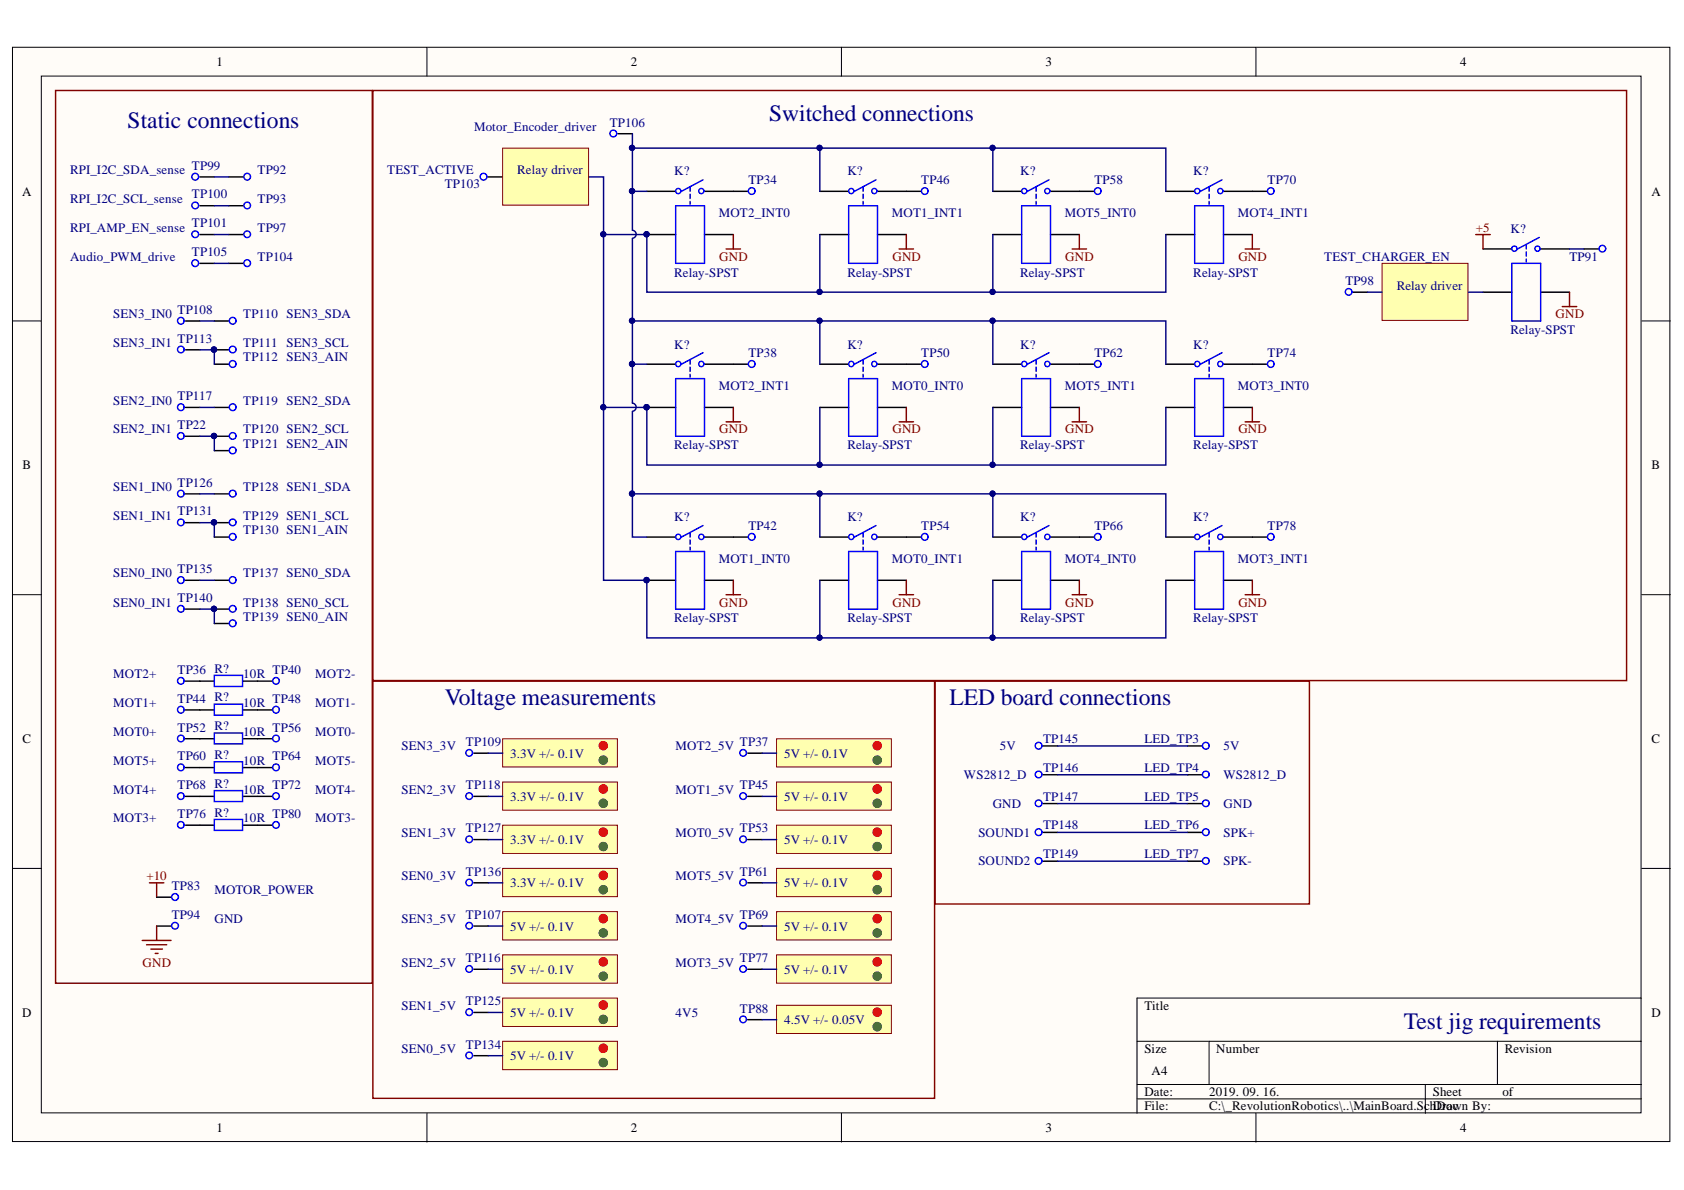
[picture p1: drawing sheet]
<svg xmlns="http://www.w3.org/2000/svg" width="297mm" height="210mm" viewBox="0 0 297 210" stroke-linecap="round" stroke-linejoin="round" font-family="sans-serif">
<g fill="#fffcf8" stroke="#000" stroke-width=".18">
<path d="M2.2 8.3h292.3v193.1h-292.3z"/>
<path d="M7.3 13.4h282.2v182.9h-282.2z"/>
</g>
<g fill="none" stroke="#000" stroke-width=".18">
<path d="M75.3 8.3v5.1M148.4 8.3v5.1M221.5 8.3v5.1M2.2 56.6h5.1M289.6 56.6h5M2.2 104.9h5.1M289.6 104.9h5M2.2 153.2h5.1M289.6 153.2h5M289.6 176h-89v20.4M75.3 196.4v5.1M148.4 196.4v5.1"/>
<path d="M200.6 183.7h89M200.6 191.3h89M200.6 193.8h89M213.3 183.7v7.6M221.5 196.4v5.1M251.4 191.3v5.1M264.1 183.7v7.6"/>
</g>
<g fill="none" stroke="#800000" stroke-width=".25">
<path d="M9.8 16h55.9v157.4h-55.9zM128.1 43.9h2.5M129.3 41.4v2.5M158.6 43.9h2.5M159.9 41.4v2.5M189.1 43.9h2.6M190.4 41.4v2.5M219.6 43.9h2.6M220.9 41.4v2.5M128.1 74.4h2.5M129.3 71.9v2.5M158.6 74.4h2.5"/>
<path d="M159.9 71.9v2.5M189.1 74.4h2.6M190.4 71.9v2.5M219.6 74.4h2.6M220.9 71.9v2.5M128.1 104.9h2.5M129.3 102.4v2.5M158.6 104.9h2.5M159.9 102.4v2.5M189.1 104.9h2.6M190.4 102.4v2.5M219.6 104.9h2.6"/>
<path d="M220.9 102.4v2.5"/>
</g>
<g fill="none" stroke="#000" stroke-width=".25">
<path d="M35.3 31.2h2.5M35.3 36.3h2.5M40.3 31.2h2.6M40.3 36.3h2.6M86.1 31.2h2.6M109 23.6h2.5M114.1 33.7h5.1M124.3 33.7h5M144.6 33.7h5.1M154.8 33.7h5.1M175.1 33.7h5.1M185.3 33.7h5.1"/>
<path d="M205.6 33.7h5.1M215.8 33.7h5.1M32.7 56.6h2.6M35.3 41.4h2.5M35.3 46.5h2.5M37.8 56.6h2.5M40.3 41.4h2.6M40.3 46.5h2.6M114.1 41.4h5.1M124.3 41.4h5M144.6 41.4h5.1M154.8 41.4h5.1"/>
<path d="M175.1 41.4h5.1M185.3 41.4h5.1M205.6 41.4h5.1M215.8 41.4h5.1M238.7 51.5h2.5M32.7 71.9h2.6M32.7 61.7h2.6M32.7 76.9h2.6M37.8 64.2h2.5M37.8 71.9h2.5M37.8 61.7h2.5M37.8 76.9h2.5"/>
<path d="M37.8 79.5h2.5M114.1 64.2h5.1M114.1 71.9h5.1M124.3 64.2h5M124.3 71.9h5M144.6 64.2h5.1M144.6 71.9h5.1M154.8 64.2h5.1M154.8 71.9h5.1M175.1 64.2h5.1M175.1 71.9h5.1M185.3 64.2h5.1"/>
<path d="M185.3 71.9h5.1M205.6 64.2h5.1M205.6 71.9h5.1M215.8 64.2h5.1M215.8 71.9h5.1M32.7 87.1h2.6M32.7 92.2h2.6M37.8 94.7h2.5M37.8 87.1h2.5M37.8 92.2h2.5M114.1 94.7h5.1M124.3 94.7h5"/>
<path d="M144.6 94.7h5.1M154.8 94.7h5.1M175.1 94.7h5.1M185.3 94.7h5.1M205.6 94.7h5.1M215.8 94.7h5.1M32.7 102.4h2.6M32.7 107.4h2.6M37.8 102.4h2.5M37.8 107.4h2.5M37.8 110h2.5M114.1 102.4h5.1"/>
<path d="M124.3 102.4h5M144.6 102.4h5.1M154.8 102.4h5.1M175.1 102.4h5.1M185.3 102.4h5.1M205.6 102.4h5.1M215.8 102.4h5.1M32.7 120.1h5.1M32.7 125.2h5.1M32.7 130.3h5.1M32.7 135.4h5.1M42.9 120.1h5.1"/>
<path d="M42.9 125.2h5.1M42.9 130.3h5.1M42.9 135.4h5.1M83.6 132.8h2.5M32.7 140.5h5.1M32.7 145.6h5.1M42.9 140.5h5.1M42.9 145.6h5.1M83.6 140.5h2.5M83.6 148.1h2.5M83.6 155.7h2.5M83.6 163.3h2.5"/>
<path d="M83.6 171h2.5M83.6 178.6h2.5M83.6 186.2h2.5"/>
</g>
<g fill="none" stroke="#00f" stroke-width=".25">
<path d="M119.2 36.3h5.1v10.2h-5.1zM121.7 33v.7M121.7 34.3v.7M121.7 35.5v.5M124 31.7l-3.8 2M149.7 36.3h5.1v10.2h-5.1zM152.2 33v.7M152.2 34.3v.7M152.2 35.5v.5M154.5 31.7l-3.8 2M180.2 36.3h5.1v10.2h-5.1zM182.8 33v.7"/>
<path d="M182.8 34.3v.7M182.8 35.5v.5M185 31.7l-3.8 2M210.7 36.3h5.1v10.2h-5.1zM213.3 33v.7M213.3 34.3v.7M213.3 35.5v.5M215.6 31.7l-3.9 2M119.2 66.8h5.1v10.1h-5.1zM121.7 63.5v.7M121.7 64.8v.7M121.7 66v.5"/>
<path d="M124 62.2l-3.8 2M149.7 66.8h5.1v10.1h-5.1zM152.2 63.5v.7M152.2 64.8v.7M152.2 66v.5M154.5 62.2l-3.8 2M180.2 66.8h5.1v10.1h-5.1zM182.8 63.5v.7M182.8 64.8v.7M182.8 66v.5M185 62.2l-3.8 2M210.7 66.8h5.1v10.1h-5.1z"/>
<path d="M213.3 63.5v.7M213.3 64.8v.7M213.3 66v.5M215.6 62.2l-3.9 2M119.2 97.3h5.1v10.1h-5.1zM121.7 94v.7M121.7 95.2v.8M121.7 96.5v.5M124 92.7l-3.8 2M149.7 97.3h5.1v10.1h-5.1zM152.2 94v.7M152.2 95.2v.8"/>
<path d="M152.2 96.5v.5M154.5 92.7l-3.8 2M180.2 97.3h5.1v10.1h-5.1zM182.8 94v.7M182.8 95.2v.8M182.8 96.5v.5M185 92.7l-3.8 2M210.7 97.3h5.1v10.1h-5.1zM213.3 94v.7M213.3 95.2v.8M213.3 96.5v.5M215.6 92.7l-3.9 2"/>
<path d="M37.8 119.1h5v2h-5zM37.8 124.2h5v1.9h-5zM37.8 129.3h5v1.9h-5zM37.8 134.4h5v1.9h-5zM37.8 139.5h5v1.9h-5zM37.8 144.5h5v2h-5z"/>
<circle cx="34.4" cy="31.2" r=".6"/>
<circle cx="34.4" cy="36.2" r=".59"/>
<circle cx="43.6" cy="31.2" r=".59"/>
<circle cx="43.6" cy="36.2" r=".58"/>
<circle cx="85.3" cy="31.2" r=".6"/>
<circle cx="108.2" cy="23.5" r=".6"/>
<circle cx="119.6" cy="33.7" r=".46"/>
<circle cx="123.7" cy="33.7" r=".46"/>
<circle cx="150.2" cy="33.7" r=".46"/>
<circle cx="154.2" cy="33.7" r=".46"/>
<circle cx="180.7" cy="33.7" r=".46"/>
<circle cx="184.7" cy="33.7" r=".46"/>
<circle cx="211.2" cy="33.7" r=".46"/>
<circle cx="215.3" cy="33.7" r=".46"/>
<circle cx="31.9" cy="56.6" r=".59"/>
<circle cx="34.4" cy="46.4" r=".6"/>
<circle cx="34.4" cy="41.3" r=".59"/>
<circle cx="41" cy="56.6" r=".6"/>
<circle cx="43.6" cy="46.4" r=".59"/>
<circle cx="43.6" cy="41.3" r=".58"/>
<circle cx="237.9" cy="51.5" r=".58"/>
<circle cx="31.9" cy="71.8" r=".59"/>
<circle cx="31.9" cy="76.9" r=".58"/>
<circle cx="31.9" cy="61.6" r=".58"/>
<circle cx="41" cy="71.8" r=".6"/>
<circle cx="41" cy="64.2" r=".6"/>
<circle cx="41" cy="79.4" r=".6"/>
<circle cx="41.1" cy="76.9" r=".59"/>
<circle cx="41.1" cy="61.6" r=".59"/>
<circle cx="119.6" cy="64.2" r=".46"/>
<circle cx="123.7" cy="64.2" r=".46"/>
<circle cx="150.1" cy="64.2" r=".46"/>
<circle cx="154.2" cy="64.2" r=".46"/>
<circle cx="180.7" cy="64.2" r=".46"/>
<circle cx="184.7" cy="64.2" r=".46"/>
<circle cx="211.2" cy="64.2" r=".46"/>
<circle cx="215.2" cy="64.2" r=".46"/>
<circle cx="31.9" cy="87.1" r=".59"/>
<circle cx="31.9" cy="92.1" r=".58"/>
<circle cx="41" cy="94.7" r=".6"/>
<circle cx="41" cy="87.1" r=".6"/>
<circle cx="41" cy="92.1" r=".59"/>
<circle cx="119.6" cy="94.7" r=".46"/>
<circle cx="123.7" cy="94.7" r=".46"/>
<circle cx="150.1" cy="94.7" r=".46"/>
<circle cx="154.2" cy="94.7" r=".46"/>
<circle cx="180.7" cy="94.7" r=".46"/>
<circle cx="184.7" cy="94.7" r=".46"/>
<circle cx="211.2" cy="94.7" r=".46"/>
<circle cx="215.2" cy="94.7" r=".46"/>
<circle cx="31.9" cy="102.3" r=".59"/>
<circle cx="31.9" cy="107.4" r=".58"/>
<circle cx="41" cy="109.9" r=".6"/>
<circle cx="41" cy="102.3" r=".6"/>
<circle cx="41.1" cy="107.4" r=".59"/>
<circle cx="31.9" cy="125.2" r=".59"/>
<circle cx="31.9" cy="135.4" r=".59"/>
<circle cx="31.9" cy="120.1" r=".58"/>
<circle cx="31.9" cy="130.3" r=".58"/>
<circle cx="48.7" cy="125.2" r=".59"/>
<circle cx="48.7" cy="135.4" r=".59"/>
<circle cx="48.7" cy="120.1" r=".58"/>
<circle cx="48.7" cy="130.3" r=".58"/>
<circle cx="82.8" cy="132.8" r=".58"/>
<circle cx="31.9" cy="140.4" r=".58"/>
<circle cx="31.9" cy="145.5" r=".58"/>
<circle cx="48.7" cy="140.4" r=".58"/>
<circle cx="48.7" cy="145.5" r=".58"/>
<circle cx="82.8" cy="140.4" r=".58"/>
<circle cx="82.8" cy="155.7" r=".58"/>
<circle cx="82.8" cy="148" r=".58"/>
<circle cx="82.8" cy="178.5" r=".58"/>
<circle cx="82.8" cy="170.9" r=".58"/>
<circle cx="82.8" cy="163.3" r=".58"/>
<circle cx="82.8" cy="186.2" r=".58"/>
</g>
<g fill="#000080" stroke="#000080" stroke-width=".18">
<circle cx="114" cy="41.3" r=".46"/>
<circle cx="114" cy="71.8" r=".46"/>
<circle cx="114" cy="102.3" r=".46"/>
<circle cx="37.7" cy="61.7" r=".47"/>
<circle cx="37.7" cy="76.9" r=".46"/>
<circle cx="37.7" cy="92.1" r=".46"/>
<circle cx="37.7" cy="107.4" r=".46"/>
</g>
<path d="M88.7 26.1h15.1v10.1h-15.1z" fill="#ffffb0" stroke="#800000" stroke-width=".18"/>
<g fill="none" stroke="#000" stroke-width=".25">
<path d="M129.3 33.7h2.6M159.9 33.7h2.5M190.4 33.7h2.5M220.9 33.7h2.5M261.6 43.9h5.1M261.6 51.5h5.1M271.8 43.9h5M271.8 51.5h5M129.3 64.2h2.6M159.9 64.2h2.5M190.4 64.2h2.5M220.9 64.2h2.5"/>
<path d="M129.3 94.7h2.6M159.9 94.7h2.5M190.4 94.7h2.5M220.9 94.7h2.5"/>
</g>
<g fill="none" stroke="#00f" stroke-width=".25">
<path d="M266.7 46.5h5.1v10.1h-5.1zM269.2 43.2v.7M269.2 44.4v.8M269.2 45.7v.5M271.5 41.9l-3.8 2"/>
<circle cx="132.6" cy="33.7" r=".59"/>
<circle cx="163.1" cy="33.7" r=".58"/>
<circle cx="193.6" cy="33.7" r=".58"/>
<circle cx="224.2" cy="33.7" r=".58"/>
<circle cx="267.1" cy="43.9" r=".46"/>
<circle cx="271.2" cy="43.9" r=".46"/>
<circle cx="132.6" cy="64.2" r=".6"/>
<circle cx="163.1" cy="64.2" r=".59"/>
<circle cx="193.6" cy="64.2" r=".59"/>
<circle cx="224.1" cy="64.2" r=".59"/>
<circle cx="132.6" cy="94.7" r=".6"/>
<circle cx="163.1" cy="94.7" r=".59"/>
<circle cx="193.6" cy="94.7" r=".59"/>
<circle cx="224.1" cy="94.7" r=".59"/>
</g>
<path d="M243.8 46.5h15.1v10h-15.1z" fill="#ffffb0" stroke="#800000" stroke-width=".18"/>
<path d="M65.8 16h221.1v104h-221.1zM260.3 41.4h2.6M261.6 41.4v2.5M275.6 54.1h2.5M276.8 51.5v2.6M26.4 155.7h2.5M27.6 155.7v2.6" fill="none" stroke="#800000" stroke-width=".25"/>
<path d="M279.4 43.9h2.5M131.9 132.8h2.5M27.6 158.3h2.6M131.9 140.5h2.5M131.9 148.1h2.5M131.9 155.7h2.5M131.9 163.3h2.5M131.9 171h2.5" fill="none" stroke="#000" stroke-width=".25"/>
<g fill="none" stroke="#00f" stroke-width=".25">
<circle cx="282.6" cy="43.9" r=".58"/>
<circle cx="131.1" cy="132.8" r=".58"/>
<circle cx="30.9" cy="158.2" r=".6"/>
<circle cx="131.1" cy="140.4" r=".58"/>
<circle cx="131.1" cy="155.7" r=".58"/>
<circle cx="131.1" cy="148" r=".58"/>
<circle cx="131.1" cy="163.3" r=".58"/>
<circle cx="131.1" cy="170.9" r=".58"/>
</g>
<path d="M88.7 130.3h20.2v5h-20.2z" fill="#ffffb0" stroke="#800000" stroke-width=".18"/>
<circle cx="106.4" cy="131.5" r=".46" fill="none" stroke="#f00" stroke-width=".76"/>
<circle cx="106.4" cy="134.1" r=".46" fill="none" stroke="#38761d" stroke-width=".76"/>
<path d="M88.7 137.9h20.2v5h-20.2z" fill="#ffffb0" stroke="#800000" stroke-width=".18"/>
<circle cx="106.4" cy="139.2" r=".46" fill="none" stroke="#f00" stroke-width=".76"/>
<circle cx="106.4" cy="141.7" r=".46" fill="none" stroke="#38761d" stroke-width=".76"/>
<path d="M88.7 145.6h20.2v4.9h-20.2z" fill="#ffffb0" stroke="#800000" stroke-width=".18"/>
<circle cx="106.4" cy="146.8" r=".46" fill="none" stroke="#f00" stroke-width=".76"/>
<circle cx="106.4" cy="149.3" r=".46" fill="none" stroke="#38761d" stroke-width=".76"/>
<path d="M88.7 153.2h20.2v5h-20.2z" fill="#ffffb0" stroke="#800000" stroke-width=".18"/>
<circle cx="106.4" cy="154.4" r=".46" fill="none" stroke="#f00" stroke-width=".76"/>
<circle cx="106.4" cy="156.9" r=".46" fill="none" stroke="#38761d" stroke-width=".76"/>
<path d="M88.7 160.8h20.2v5h-20.2z" fill="#ffffb0" stroke="#800000" stroke-width=".18"/>
<circle cx="106.4" cy="162" r=".46" fill="none" stroke="#f00" stroke-width=".76"/>
<circle cx="106.4" cy="164.6" r=".46" fill="none" stroke="#38761d" stroke-width=".76"/>
<path d="M88.7 168.4h20.2v5h-20.2z" fill="#ffffb0" stroke="#800000" stroke-width=".18"/>
<circle cx="106.4" cy="169.7" r=".46" fill="none" stroke="#f00" stroke-width=".76"/>
<circle cx="106.4" cy="172.2" r=".46" fill="none" stroke="#38761d" stroke-width=".76"/>
<path d="M88.7 176h20.2v5.1h-20.2z" fill="#ffffb0" stroke="#800000" stroke-width=".18"/>
<circle cx="106.4" cy="177.3" r=".46" fill="none" stroke="#f00" stroke-width=".76"/>
<circle cx="106.4" cy="179.8" r=".46" fill="none" stroke="#38761d" stroke-width=".76"/>
<path d="M88.7 183.7h20.2v5h-20.2z" fill="#ffffb0" stroke="#800000" stroke-width=".18"/>
<circle cx="106.4" cy="184.9" r=".46" fill="none" stroke="#f00" stroke-width=".76"/>
<circle cx="106.4" cy="187.4" r=".46" fill="none" stroke="#38761d" stroke-width=".76"/>
<path d="M137 168.4h20.2v5h-20.2z" fill="#ffffb0" stroke="#800000" stroke-width=".18"/>
<circle cx="154.7" cy="169.7" r=".46" fill="none" stroke="#f00" stroke-width=".76"/>
<circle cx="154.7" cy="172.2" r=".46" fill="none" stroke="#38761d" stroke-width=".76"/>
<path d="M137 160.8h20.2v5h-20.2z" fill="#ffffb0" stroke="#800000" stroke-width=".18"/>
<circle cx="154.7" cy="162" r=".46" fill="none" stroke="#f00" stroke-width=".76"/>
<circle cx="154.7" cy="164.6" r=".46" fill="none" stroke="#38761d" stroke-width=".76"/>
<path d="M137 153.2h20.2v5h-20.2z" fill="#ffffb0" stroke="#800000" stroke-width=".18"/>
<circle cx="154.7" cy="154.4" r=".46" fill="none" stroke="#f00" stroke-width=".76"/>
<circle cx="154.7" cy="156.9" r=".46" fill="none" stroke="#38761d" stroke-width=".76"/>
<path d="M137 145.6h20.2v4.9h-20.2z" fill="#ffffb0" stroke="#800000" stroke-width=".18"/>
<circle cx="154.7" cy="146.8" r=".46" fill="none" stroke="#f00" stroke-width=".76"/>
<circle cx="154.7" cy="149.3" r=".46" fill="none" stroke="#38761d" stroke-width=".76"/>
<path d="M137 137.9h20.2v5h-20.2z" fill="#ffffb0" stroke="#800000" stroke-width=".18"/>
<circle cx="154.7" cy="139.2" r=".46" fill="none" stroke="#f00" stroke-width=".76"/>
<circle cx="154.7" cy="141.7" r=".46" fill="none" stroke="#38761d" stroke-width=".76"/>
<path d="M137 130.3h20.2v5h-20.2z" fill="#ffffb0" stroke="#800000" stroke-width=".18"/>
<circle cx="154.7" cy="131.5" r=".46" fill="none" stroke="#f00" stroke-width=".76"/>
<circle cx="154.7" cy="134.1" r=".46" fill="none" stroke="#38761d" stroke-width=".76"/>
<path d="M65.8 120.1h99.1v73.6h-99.1zM25.1 165.9h5.1M25.9 166.6h3.5M26.6 167.4h2M27.4 168.2h.5M27.6 163.3v2.6" fill="none" stroke="#800000" stroke-width=".25"/>
<path d="M27.6 163.3h2.6M131.9 179.9h2.5" fill="none" stroke="#000" stroke-width=".25"/>
<g fill="none" stroke="#00f" stroke-width=".25">
<circle cx="30.9" cy="163.3" r=".59"/>
<circle cx="131.1" cy="179.8" r=".58"/>
</g>
<path d="M137 177.3h20.2v5h-20.2z" fill="#ffffb0" stroke="#800000" stroke-width=".18"/>
<circle cx="154.7" cy="178.5" r=".46" fill="none" stroke="#f00" stroke-width=".76"/>
<circle cx="154.7" cy="181.1" r=".46" fill="none" stroke="#38761d" stroke-width=".76"/>
<path d="M184 131.6h2.6M184 136.7h2.6M209.5 131.6h2.5M209.5 136.7h2.5M184 141.7h2.6M184 146.8h2.6M184 151.9h2.6M209.5 141.7h2.5M209.5 146.8h2.5M209.5 151.9h2.5" fill="none" stroke="#000" stroke-width=".25"/>
<g fill="none" stroke="#00f" stroke-width=".25">
<circle cx="183.2" cy="131.5" r=".6"/>
<circle cx="183.2" cy="136.6" r=".59"/>
<circle cx="212.7" cy="131.5" r=".6"/>
<circle cx="212.7" cy="136.6" r=".59"/>
<circle cx="183.2" cy="146.8" r=".6"/>
<circle cx="183.2" cy="151.9" r=".59"/>
<circle cx="183.2" cy="141.7" r=".59"/>
<circle cx="212.7" cy="146.8" r=".6"/>
<circle cx="212.7" cy="151.9" r=".59"/>
<circle cx="212.7" cy="141.7" r=".59"/>
</g>
<g fill="none" stroke="#000080" stroke-width=".25">
<path d="M37.8 31.2h2.5M37.8 36.3h2.5M103.9 31.2h2.6v10.2h7.6v10.1h91.5v-10.1M111.5 26.1v14.5a.71 .71 0 0 1 .7 .7 .71 .71 0 0 1-.7 .7M111.5 23.6v2.5h94.1v7.6M111.5 33.7h2.6M144.6 26.1v7.6M175.1 26.1v7.6M35.3 56.6h2.5M37.8 41.4h2.5M37.8 46.5h2.5M106.5 41.4v30.5h7.6v10.1h91.5v-10.1"/>
<path d="M111.5 42.1v29a.72 .72 0 0 1 .7 .7 .72 .72 0 0 1-.7 .7M111.5 56.6h94.1v7.6M144.6 41.4v10.1M144.6 56.6v7.6M175.1 41.4v10.1M175.1 56.6v7.6M241.2 51.5h2.6M259 51.5h2.6M276.8 43.9h2.6M35.3 61.7h2.5v2.5M35.3 76.9h2.5v2.6M35.3 71.9h2.5"/>
<path d="M106.5 71.9v30.5h7.6v10.1h91.5v-10.1M111.5 72.6v22.1h2.6M111.5 64.2h2.6M144.6 71.9v10.1M175.1 71.9v10.1M35.3 92.2h2.5v2.5M35.3 87.1h2.5M111.5 87.1h94.1v7.6M144.6 87.1v7.6M175.1 87.1v7.6M35.3 107.4h2.5v2.6M35.3 102.4h2.5"/>
<path d="M144.6 102.4v10.1M175.1 102.4v10.1M86.1 132.8h2.6M134.4 132.8h2.6M186.6 131.6h22.9M186.6 136.7h22.9M86.1 140.5h2.6M86.1 148.1h2.6M86.1 155.7h2.6M134.4 140.5h2.6M134.4 148.1h2.6M134.4 155.7h2.6"/>
<path d="M186.6 141.7h22.9M186.6 146.8h22.9M186.6 151.9h22.9M86.1 163.3h2.6M86.1 171h2.6M86.1 178.6h2.6M134.4 163.3h2.6M134.4 171h2.6M134.4 179.9h2.6M86.1 186.2h2.6"/>
</g>
<g fill="#000080" stroke="#000080" stroke-width=".18">
<circle cx="37.7" cy="61.7" r=".47"/>
<circle cx="37.7" cy="76.9" r=".46"/>
<circle cx="37.7" cy="92.1" r=".46"/>
<circle cx="37.7" cy="107.4" r=".46"/>
<circle cx="111.5" cy="64.2" r=".47"/>
<circle cx="111.5" cy="33.7" r=".46"/>
<circle cx="144.6" cy="51.5" r=".46"/>
<circle cx="144.6" cy="26.1" r=".46"/>
<circle cx="175.1" cy="51.5" r=".46"/>
<circle cx="175.1" cy="26.1" r=".46"/>
<circle cx="144.6" cy="82" r=".46"/>
<circle cx="144.6" cy="56.6" r=".46"/>
<circle cx="175.1" cy="82" r=".46"/>
<circle cx="175.1" cy="56.6" r=".46"/>
<circle cx="144.6" cy="112.5" r=".46"/>
<circle cx="144.6" cy="87.1" r=".46"/>
<circle cx="175.1" cy="112.5" r=".46"/>
<circle cx="175.1" cy="87.1" r=".46"/>
<circle cx="106.4" cy="41.3" r=".46"/>
<circle cx="114" cy="41.3" r=".46"/>
<circle cx="106.4" cy="71.8" r=".46"/>
<circle cx="114" cy="102.3" r=".46"/>
<circle cx="114" cy="71.8" r=".46"/>
<circle cx="111.5" cy="87.1" r=".47"/>
<circle cx="111.5" cy="56.6" r=".46"/>
<circle cx="111.5" cy="26.1" r=".46"/>
</g>
<path d="M164.9 120.1h66.1v39.4h-66.1z" fill="none" stroke="#800000" stroke-width=".25"/>
<g font-size="4.1" fill="#000080">
<text x="22.5" y="22.7">Static connections</text>
<text x="135.7" y="21.4">Switched connections</text>
<text x="78.5" y="124.3">Voltage measurements</text>
<text x="167.5" y="124.3">LED board connections</text>
<text x="247.6" y="181.5">Test jig requirements</text>
</g>
<g font-size="2.3">
<text x="38.2" y="11.7">1</text>
<text x="111.3" y="11.7">2</text>
<text x="184.4" y="11.7">3</text>
<text x="257.5" y="11.7">4</text>
<text x="3.9" y="34.5">A</text>
<text x="291.3" y="34.5">A</text>
<text x="4" y="82.8">B</text>
<text x="291.3" y="82.8">B</text>
<text x="4" y="131.1">C</text>
<text x="291.3" y="131.1">C</text>
<text x="3.9" y="179.4">D</text>
<text x="201.9" y="178.1">Title</text>
<text x="291.3" y="179.4">D</text>
<text x="201.9" y="185.7">Size</text>
<text x="214.5" y="185.7">Number</text>
<text x="265.4" y="185.7">Revision</text>
<text x="203.1" y="189.5">A4</text>
<text x="201.9" y="193.3">Date:</text>
<text x="201.9" y="195.9">File:</text>
<text x="213.3" y="193.3">2019. 09. 16.</text>
<text x="213.3" y="195.9">C:\_RevolutionRobotics\..\MainBoard.SchDDrawn By:</text>
<text x="252.7" y="193.3">Sheet</text>
<text x="255.1" y="195.9">oc</text>
<text x="265" y="193.3">of</text>
<text x="38.2" y="199.7">1</text>
<text x="111.3" y="199.7">2</text>
<text x="184.4" y="199.7">3</text>
<text x="257.5" y="199.7">4</text>
</g>
<g font-size="2.3" fill="#000080">
<text x="83.6" y="23.1">Motor_Encoder_driver</text>
<text x="107.6" y="22.3">TP106</text>
<text x="33.9" y="29.9">TP99</text>
<text x="12.4" y="30.7">RPI_I2C_SDA_sense</text>
<text x="12.4" y="35.8">RPI_I2C_SCL_sense</text>
<text x="33.9" y="35">TP100</text>
<text x="45.4" y="30.7">TP92</text>
<text x="45.4" y="35.8">TP93</text>
<text x="68.3" y="30.7">TEST_ACTIVE</text>
<text x="78.5" y="33.2">TP103</text>
<text x="91.2" y="30.7">Relay driver</text>
<text x="118.9" y="30.9">K?</text>
<text x="132" y="32.5">TP34</text>
<text x="149.5" y="30.9">K?</text>
<text x="162.5" y="32.5">TP46</text>
<text x="179.9" y="30.9">K?</text>
<text x="193" y="32.5">TP58</text>
<text x="210.5" y="30.9">K?</text>
<text x="223.6" y="32.5">TP70</text>
<text x="12.4" y="40.8">RPI_AMP_EN_sense</text>
<text x="33.9" y="40.1">TP101</text>
<text x="45.4" y="40.8">TP97</text>
<text x="126.8" y="38.3">MOT2_INT0</text>
<text x="157.3" y="38.3">MOT1_INT1</text>
<text x="187.8" y="38.3">MOT5_INT0</text>
<text x="218.4" y="38.3">MOT4_INT1</text>
<text x="266.4" y="41.1">K?</text>
<text x="12.4" y="46">Audio_PWM_drive</text>
<text x="33.9" y="45.2">TP105</text>
<text x="45.4" y="46">TP104</text>
<text x="233.6" y="46">TEST_CHARGER_EN</text>
<text x="276.8" y="46">TP91</text>
<text x="118.9" y="48.8">Relay-SPST</text>
<text x="149.5" y="48.8">Relay-SPST</text>
<text x="179.9" y="48.8">Relay-SPST</text>
<text x="210.5" y="48.8">Relay-SPST</text>
<text x="237.3" y="50.3">TP98</text>
<text x="246.4" y="51.1">Relay driver</text>
<text x="20" y="56.1">SEN3_IN0</text>
<text x="31.3" y="55.4">TP108</text>
<text x="42.9" y="56.1">TP110 SEN3_SDA</text>
<text x="266.4" y="58.9">Relay-SPST</text>
<text x="20" y="61.2">SEN3_IN1</text>
<text x="31.3" y="60.5">TP113</text>
<text x="42.9" y="61.2">TP111 SEN3_SCL</text>
<text x="42.9" y="63.8">TP112 SEN3_AIN</text>
<text x="118.9" y="61.5">K?</text>
<text x="132" y="63">TP38</text>
<text x="149.5" y="61.5">K?</text>
<text x="162.5" y="63">TP50</text>
<text x="179.9" y="61.5">K?</text>
<text x="193" y="63">TP62</text>
<text x="210.5" y="61.5">K?</text>
<text x="223.6" y="63">TP74</text>
<text x="20" y="71.4">SEN2_IN0</text>
<text x="31.3" y="70.6">TP117</text>
<text x="42.9" y="71.4">TP119 SEN2_SDA</text>
<text x="126.8" y="68.8">MOT2_INT1</text>
<text x="157.3" y="68.8">MOT0_INT0</text>
<text x="187.8" y="68.8">MOT5_INT1</text>
<text x="218.4" y="68.8">MOT3_INT0</text>
<text x="20" y="76.4">SEN2_IN1</text>
<text x="31.3" y="75.7">TP22</text>
<text x="42.9" y="76.4">TP120 SEN2_SCL</text>
<text x="42.9" y="79">TP121 SEN2_AIN</text>
<text x="118.9" y="79.2">Relay-SPST</text>
<text x="149.5" y="79.2">Relay-SPST</text>
<text x="179.9" y="79.2">Relay-SPST</text>
<text x="210.5" y="79.2">Relay-SPST</text>
<text x="20" y="86.6">SEN1_IN0</text>
<text x="31.3" y="85.8">TP126</text>
<text x="42.9" y="86.6">TP128 SEN1_SDA</text>
<text x="20" y="91.7">SEN1_IN1</text>
<text x="31.3" y="90.9">TP131</text>
<text x="42.9" y="91.7">TP129 SEN1_SCL</text>
<text x="42.9" y="94.2">TP130 SEN1_AIN</text>
<text x="118.9" y="91.9">K?</text>
<text x="132" y="93.4">TP42</text>
<text x="149.5" y="91.9">K?</text>
<text x="162.5" y="93.4">TP54</text>
<text x="179.9" y="91.9">K?</text>
<text x="193" y="93.4">TP66</text>
<text x="210.5" y="91.9">K?</text>
<text x="223.6" y="93.4">TP78</text>
<text x="20" y="101.8">SEN0_IN0</text>
<text x="31.3" y="101.1">TP135</text>
<text x="42.9" y="101.8">TP137 SEN0_SDA</text>
<text x="126.8" y="99.3">MOT1_INT0</text>
<text x="157.3" y="99.3">MOT0_INT1</text>
<text x="187.8" y="99.3">MOT4_INT0</text>
<text x="218.4" y="99.3">MOT3_INT1</text>
<text x="20" y="107">SEN0_IN1</text>
<text x="31.3" y="106.2">TP140</text>
<text x="42.9" y="107">TP138 SEN0_SCL</text>
<text x="42.9" y="109.5">TP139 SEN0_AIN</text>
<text x="118.9" y="109.8">Relay-SPST</text>
<text x="149.5" y="109.8">Relay-SPST</text>
<text x="179.9" y="109.8">Relay-SPST</text>
<text x="210.5" y="109.8">Relay-SPST</text>
<text x="20" y="119.7">MOT2+</text>
<text x="31.3" y="118.9">TP36 R?</text>
<text x="42.9" y="119.7">10R</text>
<text x="48.1" y="118.9">TP40</text>
<text x="55.6" y="119.7">MOT2-</text>
<text x="20" y="124.7">MOT1+</text>
<text x="31.3" y="124">TP44 R?</text>
<text x="42.9" y="124.7">10R</text>
<text x="48.1" y="124">TP48</text>
<text x="55.6" y="124.7">MOT1-</text>
<text x="20" y="129.8">MOT0+</text>
<text x="31.3" y="129.1">TP52 R?</text>
<text x="42.9" y="129.8">10R</text>
<text x="48.1" y="129.1">TP56</text>
<text x="55.6" y="129.8">MOT0-</text>
<text x="82.2" y="131.6">TP109</text>
<text x="130.5" y="131.6">TP37</text>
<text x="184" y="131.1">TP145</text>
<text x="201.9" y="131.1">LED_TP3</text>
<text x="20" y="134.9">MOT5+</text>
<text x="31.3" y="134.1">TP60 R?</text>
<text x="42.9" y="134.9">10R</text>
<text x="48.1" y="134.1">TP64</text>
<text x="55.6" y="134.9">MOT5-</text>
<text x="70.8" y="132.4">SEN3_3V</text>
<text x="90" y="133.6">3.3V +/- 0.1V</text>
<text x="119.2" y="132.4">MOT2_5V</text>
<text x="138.3" y="133.6">5V +/- 0.1V</text>
<text x="170" y="137.4">WS2812_D</text>
<text x="176.4" y="132.4">5V</text>
<text x="184" y="136.2">TP146</text>
<text x="201.9" y="136.2">LED_TP4</text>
<text x="215.8" y="132.4">5V</text>
<text x="215.8" y="137.4">WS2812_D</text>
<text x="20" y="140">MOT4+</text>
<text x="31.3" y="139.2">TP68 R?</text>
<text x="42.9" y="140">10R</text>
<text x="48.1" y="139.2">TP72</text>
<text x="55.6" y="140">MOT4-</text>
<text x="70.8" y="140">SEN2_3V</text>
<text x="82.2" y="139.2">TP118</text>
<text x="90" y="141.2">3.3V +/- 0.1V</text>
<text x="119.2" y="140">MOT1_5V</text>
<text x="130.5" y="139.2">TP45</text>
<text x="138.3" y="141.2">5V +/- 0.1V</text>
<text x="175.1" y="142.5">GND</text>
<text x="184" y="141.2">TP147</text>
<text x="201.9" y="141.2">LED_TP5</text>
<text x="215.8" y="142.5">GND</text>
<text x="20" y="145">MOT3+</text>
<text x="31.3" y="144.3">TP76 R?</text>
<text x="42.9" y="145">10R</text>
<text x="48.1" y="144.3">TP80</text>
<text x="55.6" y="145">MOT3-</text>
<text x="70.8" y="147.6">SEN1_3V</text>
<text x="82.2" y="146.8">TP127</text>
<text x="90" y="148.8">3.3V +/- 0.1V</text>
<text x="119.2" y="147.6">MOT0_5V</text>
<text x="130.5" y="146.8">TP53</text>
<text x="138.3" y="148.8">5V +/- 0.1V</text>
<text x="172.6" y="147.6">SOUND1</text>
<text x="184" y="146.3">TP148</text>
<text x="201.9" y="146.3">LED_TP6</text>
<text x="215.8" y="147.6">SPK+</text>
<text x="70.8" y="155.2">SEN0_3V</text>
<text x="82.2" y="154.4">TP136</text>
<text x="119.2" y="155.2">MOT5_5V</text>
<text x="130.5" y="154.4">TP61</text>
<text x="172.6" y="152.7">SOUND2</text>
<text x="184" y="151.4">TP149</text>
<text x="201.9" y="151.4">LED_TP7</text>
<text x="215.8" y="152.7">SPK-</text>
<text x="30.3" y="157">TP83</text>
<text x="37.8" y="157.7">MOTOR_POWER</text>
<text x="90" y="156.5">3.3V +/- 0.1V</text>
<text x="138.3" y="156.5">5V +/- 0.1V</text>
<text x="30.3" y="162">TP94</text>
<text x="37.8" y="162.8">GND</text>
<text x="70.8" y="162.8">SEN3_5V</text>
<text x="82.2" y="162">TP107</text>
<text x="90" y="164.2">5V +/- 0.1V</text>
<text x="119.2" y="162.8">MOT4_5V</text>
<text x="130.5" y="162">TP69</text>
<text x="138.3" y="164.2">5V +/- 0.1V</text>
<text x="70.8" y="170.5">SEN2_5V</text>
<text x="82.2" y="169.7">TP116</text>
<text x="90" y="171.8">5V +/- 0.1V</text>
<text x="119.2" y="170.5">MOT3_5V</text>
<text x="130.5" y="169.7">TP77</text>
<text x="138.3" y="171.8">5V +/- 0.1V</text>
<text x="70.8" y="178.1">SEN1_5V</text>
<text x="82.2" y="177.4">TP125</text>
<text x="90" y="179.4">5V +/- 0.1V</text>
<text x="119.2" y="179.4">4V5</text>
<text x="130.5" y="178.6">TP88</text>
<text x="70.8" y="185.7">SEN0_5V</text>
<text x="82.2" y="185">TP134</text>
<text x="138.3" y="180.7">4.5V +/- 0.05V</text>
<text x="90" y="187">5V +/- 0.1V</text>
</g>
<g font-size="2.3" fill="#800000">
<text x="260.3" y="40.8">+5</text>
<text x="126.9" y="46">GND</text>
<text x="157.4" y="46">GND</text>
<text x="187.9" y="46">GND</text>
<text x="218.4" y="46">GND</text>
<text x="274.4" y="56.1">GND</text>
<text x="126.9" y="76.4">GND</text>
<text x="157.4" y="76.4">GND</text>
<text x="187.9" y="76.4">GND</text>
<text x="218.4" y="76.4">GND</text>
<text x="126.9" y="107">GND</text>
<text x="157.4" y="107">GND</text>
<text x="187.9" y="107">GND</text>
<text x="218.4" y="107">GND</text>
<text x="25.8" y="155.2">+10</text>
<text x="25.1" y="170.5">GND</text>
</g>
</svg>
